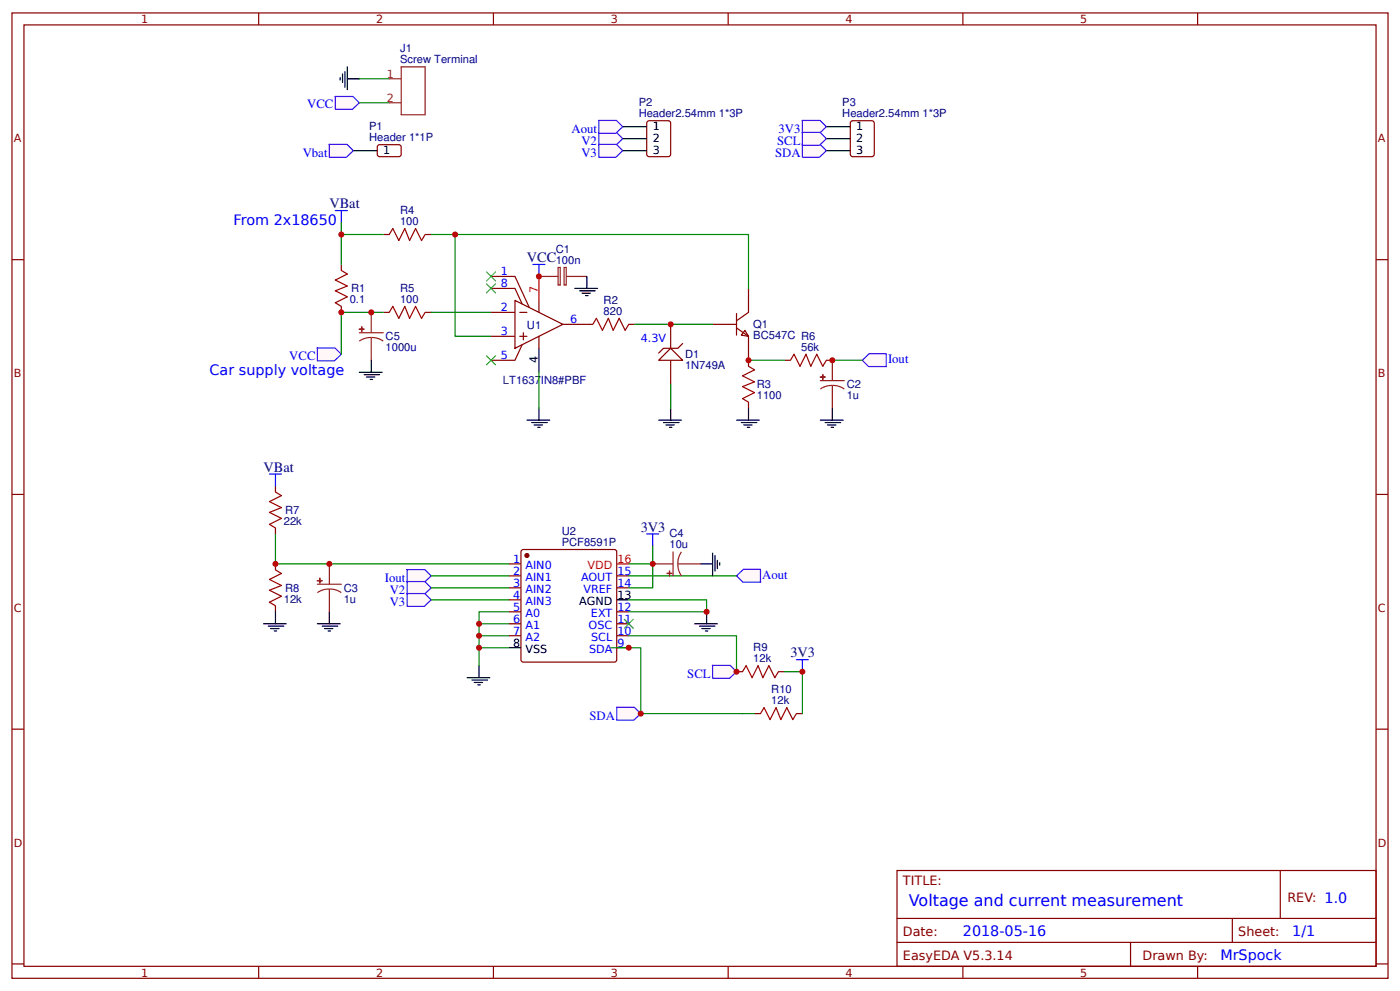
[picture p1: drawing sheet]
<svg xmlns="http://www.w3.org/2000/svg" width="309mm" height="219mm" viewBox="0 0 309 219" stroke-linecap="round" stroke-linejoin="round" font-family="sans-serif">
<g fill="none" stroke="#800" stroke-width=".26">
<path d="M2.6 2.9h304.1v213.2h-304.1zM5.3 5.5h298.7v208h-298.7zM57.1 2.9v2.6M109 2.9v2.6M160.9 2.9v2.6M212.7 2.9v2.6M264.6 2.9v2.6M2.6 57.4h2.7M75.4 58.4v1.3M304 57.4h2.7M75.4 67.7v1.3M2.6 109.2h2.7"/>
<path d="M304 109.2h2.7M2.6 161.1h2.7M304 161.1h2.7M198.2 192.3h105.8v21.2h-105.8zM282.8 192.3v10.6M2.6 212.9h2.7M57.1 213.5v2.6M109 213.5v2.6M160.9 213.5v2.6M198.2 202.9h105.8M198.2 208.2h105.8M212.7 213.5v2.6"/>
<path d="M249.8 208.2v5.3M264.6 213.5v2.6M272.3 202.9v5.3M304 212.9h2.7"/>
</g>
<path d="M75.4 59.7l1.3 .8-2.6 1.4 2.6 1.3-2.6 1 2.6 1.4-2.6 1.3 1.3 .8" fill="none" stroke="#a00000" stroke-width=".26"/>
<path d="M74.1 46.5h2.6M75.4 46.5v2.7" fill="none" stroke="#00f" stroke-width=".26"/>
<path d="M70 76.9h4l1.4 1.4-1.5 1.4h-3.8z" fill="#fff7f8" stroke="#430aff" stroke-width=".26"/>
<path d="M75.4 49.2v9.2" fill="none" stroke="#080" stroke-width=".26"/>
<path d="M108.5 69h5.3M108.5 74.3h5.3M108.5 63.7h5.3l1.6 3.5M108.5 61.1h5.3l3.1 6.8M113.8 66.4l10.6 5.2-10.6 5.3zM114.8 69h1.6M114.8 74.3h1.6M115.4 76.1l-1.6 3.5h-5.3M115.6 73.5v1.6M119.1 66.4v2.6M119.1 74.3v2.6M124.4 71.6h5.2" fill="none" stroke="#800" stroke-width=".26"/>
<path d="M119.1 76.9v5.3" fill="none" stroke="#000" stroke-width=".26"/>
<path d="M119.1 61.1v5.3" fill="none" stroke="#f00" stroke-width=".26"/>
<path d="M164.6 73l.8 1.3-1.6-.3z" fill="#fefefe" stroke="#800" stroke-width=".26"/>
<path d="M84.7 51.8h1.3M93.9 51.8h1.3M84.7 69h1.3M93.9 69h1.3M129.6 71.6h1.4M138.9 71.6h1.3M157.4 71.6h5.3M162.7 72.4l2.7 1.9v6.6M162.7 69.3v4.7M165.4 63.7v5.3l-2.7 1.9M165.4 88.8v1.4" fill="none" stroke="#800" stroke-width=".26"/>
<path d="M86 51.8l.8-1.3 1.3 2.6 1.3-2.6 1.1 2.6 1.3-2.6 1.3 2.6 .8-1.3M86 69l.8-1.3 1.3 2.6 1.3-2.6 1.1 2.6 1.3-2.6 1.3 2.6 .8-1.3M131 71.6l.8-1.3 1.3 2.7 1.3-2.7 1.1 2.7 1.3-2.7 1.3 2.7 .8-1.4M165.4 80.9l1.3 .8-2.7 1.3 2.7 1.3-2.7 1.1 2.7 1.3-2.7 1.4 1.4 .7" fill="none" stroke="#a00000" stroke-width=".26"/>
<path d="M75.4 51.8h9.3M95.2 51.8h70.2v11.9M100.5 51.8v22.5h8M84.7 69h-9.3v9.3M95.2 69h13.3M140.2 71.6h17.2M119.1 82.2v8" fill="none" stroke="#080" stroke-width=".26"/>
<g fill="none" stroke="#000" stroke-width=".26">
<path d="M116.4 92.8h5M117.5 93.3h3.4M118 93.9h1.9M118.8 94.4h.5M119.1 90.2v2.6M145.5 92.8h5M146.6 93.3h3.4M147.1 93.9h1.9M147.9 94.4h.5M148.2 90.2v2.6M162.7 92.8h5M163.8 93.3h3.4"/>
<path d="M164.3 93.9h1.9M165.1 94.4h.5M165.4 90.2v2.6"/>
</g>
<g fill="#000" stroke="#3c3" stroke-width=".26">
<path d="M107.4 78.5l2.1 2.1zM107.4 80.6l2.1-2.1z"/>
<path d="M107.4 62.7l2.1 2.1zM107.4 64.8l2.1-2.1z"/>
<path d="M107.4 60l2.1 2.1zM107.4 62.1l2.1-2.1z"/>
</g>
<path d="M74 21.3h4l1.4 1.4-1.5 1.5h-3.8z" fill="#fff7f8" stroke="#430aff" stroke-width=".26"/>
<path d="M148.2 84.9v5.3" fill="none" stroke="#080" stroke-width=".26"/>
<path d="M145.5 79.6l2.7-2.7 2.6 2.7z" fill="#fefefe" stroke="#800" stroke-width=".26"/>
<path d="M148.2 71.6v5.3M148.2 79.6v5.3M150.8 75.9l-1 1h-3.2l-1.1 1.1M173.3 79.6h1.3M182.6 79.6h1.3" fill="none" stroke="#800" stroke-width=".26"/>
<g fill="none" stroke="#000" stroke-width=".26">
<path d="M75.1 17.1v.6M75.7 16.4v1.8M76.2 15.8v3.5M76.7 17.4h2.7M76.7 14.8v5M127 63.7h5M128.1 64.2h3.4M128.6 64.8h1.8M129.4 65.3h.5M129.6 61.1v2.6M181.2 92.8h5.1M182.3 93.3h3.4"/>
<path d="M182.8 93.9h1.9M183.6 94.4h.5M183.9 90.2v2.6"/>
</g>
<path d="M123.3 59.1h.5v3.9h-.5zM124.6 59.1h.5v3.9h-.5zM119.1 61.1h4.2M125.1 61.1h4.5" fill="none" stroke="#8d2323" stroke-width=".26"/>
<path d="M117.7 58.4h2.7M119.1 58.4v2.7" fill="none" stroke="#00f" stroke-width=".26"/>
<path d="M174.6 79.6l.8-1.3 1.3 2.6 1.4-2.6 1 2.6 1.3-2.6 1.4 2.6 .8-1.3" fill="none" stroke="#a00000" stroke-width=".26"/>
<path d="M165.4 79.6h7.9" fill="none" stroke="#080" stroke-width=".26"/>
<path d="M190.5 79.6l1.5-1.5h3.8l.1 2.9h-4z" fill="#fff7f8" stroke="#430aff" stroke-width=".26"/>
<path d="M183.9 79.6h6.6M60.9 118v6.6h51.5M112.4 137.8h-6.6v2.6M112.4 135.1h-6.6v2.7M112.4 143.1h-6.6v4M112.4 140.4h-6.6v2.7" fill="none" stroke="#080" stroke-width=".26"/>
<circle cx="116.4" cy="122.7" r=".4" fill="#800" stroke="#800" stroke-width=".26"/>
<g fill="none" stroke="#800" stroke-width=".26">
<path d="M60.9 107.4v1.3M60.9 116.6v1.4M60.9 124.6v1.3M60.9 133.8v1.3M112.4 124.6h2.7M112.4 127.2h2.7M112.4 129.9h2.7M112.4 132.5h2.7M112.4 135.1h2.7M112.4 137.8h2.7M115.4 121.5l20.3-.1 .5 .3 .1 24-.3 .5-20.4 .1-.4-.3-.1-24.1zM136.3 127.2h2.6"/>
<path d="M136.3 129.9h2.6M136.3 135.1h2.6M136.3 137.8h2.6M112.4 140.4h2.7M136.3 140.4h2.6M136.3 143.1h2.6"/>
</g>
<g fill="none" stroke="#000" stroke-width=".26">
<path d="M58.2 137.8h5M59.3 138.3h3.4M59.8 138.9h1.8M60.6 139.4h.5M60.9 135.1v2.7M70.1 137.8h5M71.2 138.3h3.4M71.7 138.9h1.9M72.5 139.4h.5M72.8 135.1v2.7M136.3 132.5h2.6M103.2 149.7h5"/>
<path d="M104.2 150.2h3.5M104.8 150.8h1.8M105.6 151.3h.5M105.8 147.1v2.6M112.4 143.1h2.7"/>
</g>
<path d="M136.3 124.6h2.6" fill="none" stroke="#f00" stroke-width=".26"/>
<path d="M60.9 108.7l1.3 .8-2.7 1.3 2.7 1.3-2.7 1.1 2.7 1.3-2.7 1.3 1.4 .8M60.9 125.9l1.3 .8-2.7 1.3 2.7 1.3-2.7 1.1 2.7 1.3-2.7 1.3 1.4 .8" fill="none" stroke="#a00000" stroke-width=".26"/>
<path d="M59.5 104.7h2.7M60.9 104.7v2.7" fill="none" stroke="#00f" stroke-width=".26"/>
<path d="M177.2 26.6h4l1.4 1.4-1.6 1.4h-3.7z" fill="#fff7f8" stroke="#430aff" stroke-width=".26"/>
<path d="M142.9 118h2.6M144.2 118v2.6M175.9 145.7h2.7M177.3 145.7v2.7" fill="none" stroke="#00f" stroke-width=".26"/>
<path d="M138.9 132.5h17.2v2.6h-17.2M144.2 120.6v4h-5.3M144.2 124.6v5.3h-5.3M134.9 143.1h6.7v14.5h22.4M138.9 140.4h23.8v8M173.3 148.4h4v9.2" fill="none" stroke="#080" stroke-width=".26"/>
<path d="M153.5 137.8h5M154.5 138.3h3.5M155 138.9h1.9M155.8 139.4h.6M156.1 135.1v2.7" fill="none" stroke="#000" stroke-width=".26"/>
<path d="M164 148.4l.8-1.3 1.4 2.6 1.3-2.6 1 2.6 1.4-2.6 1.3 2.6 .8-1.3M168 157.6l.8-1.3 1.3 2.7 1.3-2.7 1.1 2.7 1.3-2.7 1.4 2.7 .7-1.4" fill="none" stroke="#a00000" stroke-width=".26"/>
<path d="M162.7 148.4h1.3M166.7 157.6h1.3M172 148.4h1.3M175.9 157.6h1.4" fill="none" stroke="#800" stroke-width=".26"/>
<g fill="#fff7f8" stroke="#430aff" stroke-width=".26">
<path d="M136.2 156.3h4l1.4 1.3-1.6 1.5h-3.7z"/>
<path d="M157.4 147h3.9l1.4 1.4-1.5 1.4h-3.8z"/>
</g>
<path d="M164 157.6h2.7" fill="none" stroke="#080" stroke-width=".26"/>
<path d="M89.9 125.8h4l1.3 1.4-1.5 1.5h-3.7z" fill="#fff7f8" stroke="#430aff" stroke-width=".26"/>
<path d="M95.2 127.2h17.2" fill="none" stroke="#080" stroke-width=".26"/>
<path d="M162.7 127.2l1.5-1.4h3.8l.1 2.8h-4z" fill="#fff7f8" stroke="#430aff" stroke-width=".26"/>
<path d="M138.9 127.2h23.8" fill="none" stroke="#080" stroke-width=".26"/>
<g fill="#fff7f8" stroke="#430aff" stroke-width=".26">
<path d="M89.9 128.5h4l1.3 1.4-1.5 1.4h-3.7z"/>
<path d="M89.9 131.1h4l1.3 1.4-1.5 1.5h-3.7z"/>
<path d="M132.2 29.3h4l1.4 1.3-1.5 1.5h-3.8z"/>
<path d="M132.2 31.9h4l1.4 1.4-1.5 1.4h-3.8z"/>
<path d="M132.2 26.6h4l1.4 1.4-1.5 1.4h-3.8z"/>
<path d="M177.2 31.9h4l1.4 1.4-1.6 1.4h-3.7z"/>
<path d="M177.2 29.3h4l1.4 1.3-1.6 1.5h-3.7z"/>
</g>
<path d="M137.8 136.7l2.2 2.2zM140 136.7l-2.2 2.2z" fill="#000" stroke="#3c3" stroke-width=".26"/>
<path d="M95.2 129.9h17.2M95.2 132.5h17.2" fill="none" stroke="#080" stroke-width=".26"/>
<path d="M143.1 26.7h4.5l.5 .2 .1 7.2-.3 .4-4.5 .1-.5-.3v-7.1zM187.9 26.9l.5-.2h4.2l.5 .2v7.2l-.2 .4-4.5 .1-.5-.3z" fill="none" stroke="#800" stroke-width=".26"/>
<path d="M137.6 33.3h5.3M137.6 28h5.3M137.6 30.6h5.3M182.6 33.3h5.3M182.6 28h5.3M182.6 30.6h5.3M82 79.6v2.6M79.4 82.2h5M80.4 82.8h3.5M81 83.3h1.8M81.8 83.8h.5" fill="none" stroke="#000" stroke-width=".26"/>
<path d="M72.7 31.9h4l1.4 1.4-1.6 1.4h-3.7z" fill="#fff7f8" stroke="#430aff" stroke-width=".26"/>
<g fill="none" stroke="#8d2323" stroke-width=".26">
<path d="M86 17.4h2.6M88.6 14.8h5.3v10.5h-5.3zM86 22.7h2.6M79.4 73.5h5.3M82 74.6l1.4 .1 1.3 .7M82 74.6l-1.4 .1-1.2 .7M82 69v4.5M82 74.6v5M183.9 79.6v4.5M181.2 84.1h5.3M183.9 85.1l1.4 .2 1.2 .6M183.9 85.1l-1.4 .2-1.3 .6"/>
<path d="M183.9 85.1v5.1M70.1 129.1h5.3M72.8 130.1l1.3 .2 1.3 .6M72.8 130.1l-1.4 .2-1.3 .6M72.8 124.6v4.5M72.8 130.1v5M144.2 124.6h4.5M148.7 121.9v5.3M149.8 124.6l.1 1.4 .6 1.2M149.8 124.6h5M150.5 121.9l-.6 1.3-.1 1.4"/>
</g>
<g fill="#8d2323" stroke="#8d2323" stroke-width=".26">
<path d="M79.4 72.7h1z"/>
<path d="M79.9 72.2v1z"/>
<path d="M70.1 128.3h1.1z"/>
<path d="M70.6 127.7l.1 1.1z"/>
<path d="M181.2 83.3h1.1z"/>
<path d="M181.8 82.8v1z"/>
<path d="M147.9 126.2v1z"/>
<path d="M147.4 126.7h1z"/>
</g>
<path d="M78.1 33.3h5.2M154.8 124.6h2.6M157.4 122.2v5M158 122.7v3.5M158.5 123.8v1.8M159 124.3v.5" fill="none" stroke="#000" stroke-width=".26"/>
<path d="M79.4 17.4h6.6M79.4 22.7h6.6" fill="none" stroke="#080" stroke-width=".26"/>
<path d="M83.6 32h4.8l.2 .5v1.8l-.5 .3-4.5-.1-.3-.4v-1.6z" fill="none" stroke="#800" stroke-width=".26"/>
<g fill="#c00">
<circle cx="183.9" cy="79.6" r=".66"/>
<circle cx="75.4" cy="51.8" r=".66"/>
<circle cx="162.7" cy="148.4" r=".66"/>
<circle cx="177.3" cy="148.4" r=".66"/>
<circle cx="144.2" cy="124.6" r=".66"/>
<circle cx="156.1" cy="135.1" r=".66"/>
<circle cx="105.8" cy="140.4" r=".66"/>
<circle cx="60.9" cy="124.6" r=".66"/>
<circle cx="75.4" cy="69" r=".66"/>
<circle cx="100.5" cy="51.8" r=".66"/>
<circle cx="119.1" cy="61.1" r=".66"/>
<circle cx="165.4" cy="79.6" r=".66"/>
<circle cx="148.2" cy="71.6" r=".66"/>
<circle cx="105.8" cy="143.1" r=".66"/>
<circle cx="105.8" cy="137.8" r=".66"/>
<circle cx="138.9" cy="143.1" r=".66"/>
<circle cx="141.6" cy="157.6" r=".66"/>
<circle cx="72.8" cy="124.6" r=".66"/>
<circle cx="82" cy="69" r=".66"/>
</g>
<text font-size="3.5" fill="#00f" x="200.8" y="200.2">Voltage and current measurement</text>
<g font-size="3.2" fill="#000080">
<text x="72.8" y="46">VBat</text>
<text x="116.4" y="57.9">VCC</text>
<text x="58.2" y="104.2">VBat</text>
<text x="141.6" y="117.4">3V3</text>
<text x="174.6" y="145.2">3V3</text>
</g>
<g font-size="3.2" fill="#00f">
<text x="51.6" y="49.7">From 2x18650</text>
<text x="46.3" y="82.8">Car supply voltage</text>
<text x="212.7" y="206.9">2018-05-16</text>
<text x="285.5" y="206.9">1/1</text>
<text x="269.6" y="212.1">MrSpock</text>
</g>
<g font-size="2.8" fill="#00f">
<text x="67.9" y="24">VCC</text>
<text x="126.3" y="29.3">Aout</text>
<text x="172" y="29.3">3V3</text>
<text x="66.9" y="34.6">Vbat</text>
<text x="128.4" y="32">V2</text>
<text x="128.4" y="34.6">V3</text>
<text x="171.2" y="34.6">SDA</text>
<text x="171.7" y="32">SCL</text>
<text x="63.9" y="79.6">VCC</text>
<text x="196.2" y="80.2">Iout</text>
<text x="85" y="128.5">Iout</text>
<text x="86.1" y="131.2">V2</text>
<text x="168.4" y="127.8">Aout</text>
<text x="86.1" y="133.8">V3</text>
<text x="151.8" y="149.7">SCL</text>
<text x="130.2" y="159">SDA</text>
</g>
<g font-size="2.8" fill="#800">
<text x="199.5" y="195.5">TITLE:</text>
<text x="284.4" y="199.2">REV: 1.0</text>
<text x="199.5" y="206.9">Date:</text>
<text x="273.6" y="206.9">Sheet:</text>
<text x="199.5" y="212.1">EasyEDA V5.3.14</text>
<text x="252.4" y="212.1">Drawn By:</text>
</g>
<g font-size="2.5" fill="#800">
<text x="31.2" y="5.1">1</text>
<text x="83.1" y="5.1">2</text>
<text x="134.9" y="5.1">3</text>
<text x="186.8" y="5.1">4</text>
<text x="238.7" y="5.1">5</text>
<text x="3" y="31.4">A</text>
<text x="304.4" y="31.4">A</text>
<text x="3" y="83.3">B</text>
<text x="304.4" y="83.3">B</text>
<text x="3" y="135.1">C</text>
<text x="304.4" y="135.1">C</text>
<text x="3" y="187">D</text>
<text x="304.4" y="187">D</text>
<text x="31.2" y="215.7">1</text>
<text x="83.1" y="215.7">2</text>
<text x="134.9" y="215.7">3</text>
<text x="186.8" y="215.7">4</text>
<text x="238.7" y="215.7">5</text>
</g>
<g font-size="2.5" fill="#000080">
<text x="88.4" y="11.5">J1</text>
<text x="88.4" y="14">Screw Terminal</text>
<text x="141.1" y="23.4">P2</text>
<text x="186.1" y="23.4">P3</text>
<text x="81.6" y="28.7">P1</text>
<text x="141.1" y="25.9">Header2.54mm 1*3P</text>
<text x="186.1" y="25.9">Header2.54mm 1*3P</text>
<text x="81.6" y="31.2">Header 1*1P</text>
<text x="88.4" y="47.2">R4</text>
<text x="88.4" y="49.7">100</text>
<text x="122.8" y="58.3">100n</text>
<text x="122.8" y="55.8">C1</text>
<text x="77.6" y="64.6">R1</text>
<text x="88.4" y="64.4">R5</text>
<text x="77.3" y="67">0.1</text>
<text x="88.4" y="66.9">100</text>
<text x="133.4" y="69.5">820</text>
<text x="133.4" y="67.1">R2</text>
<text x="85.2" y="77.6">1000u</text>
<text x="85.2" y="75.2">C5</text>
<text x="116.4" y="72.7">U1</text>
<text x="166.4" y="75">BC547C R6</text>
<text x="166.4" y="72.5">Q1</text>
<text x="177" y="77.5">56k</text>
<text x="151.3" y="81.6">1N749A</text>
<text x="151.3" y="79.2">D1</text>
<text x="111.1" y="84.9">LT1637IN8#PBF</text>
<text x="167.2" y="88.2">1100</text>
<text x="167.2" y="85.8">R3</text>
<text x="187.1" y="88.2">1u</text>
<text x="187.1" y="85.8">C2</text>
<text x="63" y="113.5">R7</text>
<text x="62.7" y="116">22k</text>
<text x="124.1" y="118.2">U2</text>
<text x="147.9" y="118.7">C4</text>
<text x="124.1" y="120.6">PCF8591P</text>
<text x="147.9" y="121.1">10u</text>
<text x="63" y="130.7">R8</text>
<text x="75.9" y="130.7">C3</text>
<text x="62.7" y="133.2">12k</text>
<text x="75.9" y="133.2">1u</text>
<text x="166.4" y="143.8">R9</text>
<text x="166.4" y="146.3">12k</text>
<text x="170.4" y="155.5">12k</text>
<text x="170.4" y="153.1">R10</text>
</g>
<g font-size="2.5" fill="#8d2323">
<text x="85.5" y="17.1">1</text>
<text x="85.5" y="22.4">2</text>
</g>
<g font-size="2.5">
<text x="144.2" y="28.8">1</text>
<text x="189.2" y="28.8">1</text>
<text x="84.7" y="34.1">1</text>
<text x="144.2" y="34.1">3</text>
<text x="144.2" y="31.4">2</text>
<text x="189.2" y="34.1">3</text>
<text x="189.2" y="31.4">2</text>
<text x="118.8" y="80.1" transform="rotate(-90 118.8 80.1)">4</text>
<text x="128" y="133.6">AGND</text>
<text x="136.4" y="132.2">13</text>
<text x="113.4" y="142.8">8</text>
<text x="116.1" y="144.1">VSS</text>
</g>
<g font-size="2.5" fill="#00f">
<text x="110.6" y="60.8">1</text>
<text x="110.6" y="63.4">8</text>
<text x="110.6" y="68.7">2</text>
<text x="125.9" y="71.4">6</text>
<text x="110.6" y="74">3</text>
<text x="141.6" y="75.5">4.3V</text>
<text x="110.6" y="79.3">5</text>
<text x="113.4" y="124.3">1</text>
<text x="116.1" y="125.6">AIN0</text>
<text x="113.4" y="126.9">2</text>
<text x="113.4" y="129.6">3</text>
<text x="116.1" y="128.3">AIN1</text>
<text x="116.1" y="130.9">AIN2</text>
<text x="128.4" y="128.3">AOUT</text>
<text x="128.9" y="130.9">VREF</text>
<text x="136.4" y="126.9">15</text>
<text x="136.4" y="129.6">14</text>
<text x="113.4" y="132.2">4</text>
<text x="113.4" y="134.9">5</text>
<text x="113.4" y="137.5">6</text>
<text x="116.1" y="133.6">AIN3</text>
<text x="116.1" y="136.2">A0</text>
<text x="130.6" y="136.2">EXT</text>
<text x="136.4" y="137.5">11</text>
<text x="136.4" y="134.9">12</text>
<text x="113.4" y="140.2">7</text>
<text x="116.1" y="138.9">A1</text>
<text x="116.1" y="141.5">A2</text>
<text x="130" y="138.9">OSC</text>
<text x="130.6" y="141.5">SCL</text>
<text x="136.4" y="140.2">10</text>
<text x="136.4" y="142.8">9</text>
<text x="130.2" y="144.1">SDA</text>
</g>
<g font-size="2.5" fill="#f00">
<text x="118.8" y="64.8" transform="rotate(-90 118.8 64.8)">7</text>
<text x="129.8" y="125.6">VDD</text>
<text x="136.4" y="124.3">16</text>
</g>
</svg>
